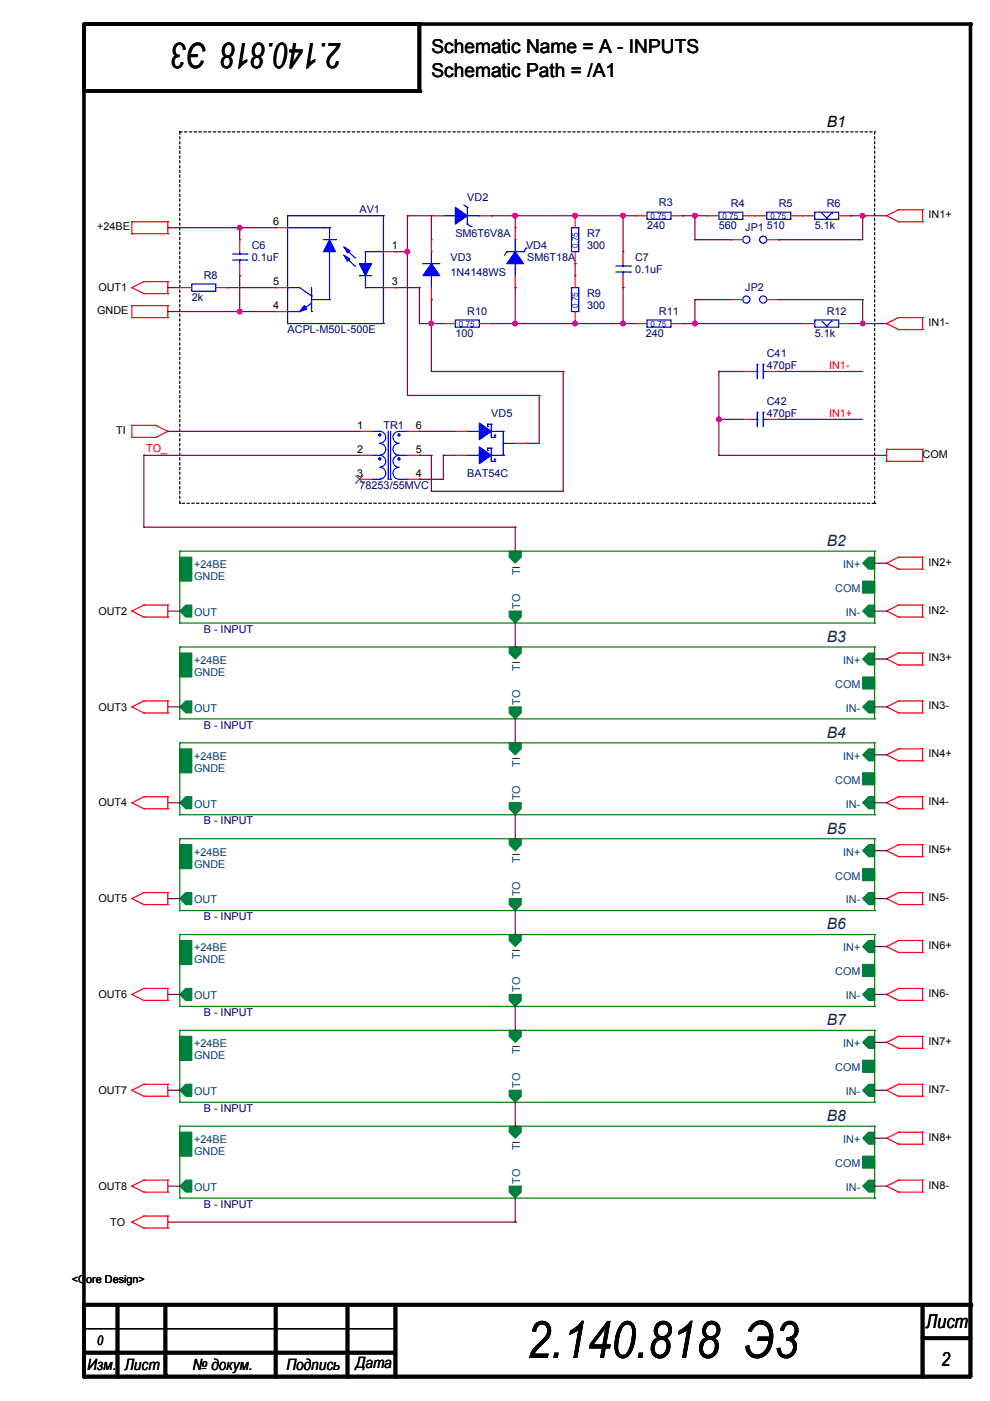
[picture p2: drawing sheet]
<svg xmlns="http://www.w3.org/2000/svg" width="210mm" height="297mm" viewBox="0 0 210 297" stroke-linecap="round" stroke-linejoin="round" font-family="sans-serif">
<path d="M17.8 5.1h188v286.8h-188v-286.5M88.9 5.1v14.2h-71.1M18.1 276.6h187.7M24.9 276.6v15.3M35.1 276.6v15M58.4 276.6v15.3M73.7 276.6v15.3M83.8 276.6v15.3M195.6 276.6v15.3M17.8 286.8h66M195.6 283.7h10.2" fill="none" stroke="#000" stroke-width=".76"/>
<g fill="#000">
<circle cx="17.8" cy="19.3" r=".38"/>
<circle cx="88.9" cy="5.1" r=".38"/>
<circle cx="88.9" cy="19.3" r=".38"/>
<circle cx="205.8" cy="5.1" r=".38"/>
<circle cx="17.8" cy="276.9" r=".38"/>
<circle cx="17.8" cy="276.6" r=".38"/>
<circle cx="18.1" cy="276.6" r=".38"/>
<circle cx="205.8" cy="276.9" r=".38"/>
<circle cx="205.8" cy="276.6" r=".38"/>
<circle cx="17.8" cy="291.9" r=".38"/>
<circle cx="17.8" cy="286.8" r=".38"/>
<circle cx="24.9" cy="291.9" r=".38"/>
<circle cx="35.1" cy="291.6" r=".38"/>
<circle cx="58.4" cy="291.9" r=".38"/>
<circle cx="73.7" cy="291.9" r=".38"/>
<circle cx="83.8" cy="291.9" r=".38"/>
<circle cx="195.6" cy="283.7" r=".38"/>
<circle cx="195.6" cy="291.9" r=".38"/>
</g>
<path d="M38.1 28h147.3M38.1 28h.1M185.4 28h.1M185.4 28v78.7M38.1 106.7h.1M38.1 106.7v-78.7M185.4 106.7h.1M185.4 106.7h-147.3" fill="none" stroke="#000" stroke-width=".25" stroke-dasharray=".5 .5"/>
<g fill="none" stroke="#f00" stroke-width=".25">
<path d="M28 49.6h.1M28 47h.1M28 47v2.6M28 47h7.6M28 49.6h7.6M30.5 59.7h.1M30.5 59.7l-2.5 1.3M30.5 59.7h5.1M35.6 47h.1M35.6 49.6h.1M35.6 59.7h.1M35.6 47v2.6"/>
<path d="M35.6 59.7v2.6M188 45.7h.1M188 45.7l2.5 1.3M190.5 44.5h.1M190.5 47h.1M190.5 47h5.1M190.5 44.5l-2.5 1.2M190.5 44.5h5.1M195.6 44.5h.1M195.6 47h.1M195.6 44.5v2.5M28 67.3h.1"/>
<path d="M28 64.8h.1M28 61h.1M28 64.8h7.6M28 67.3h7.6M28 64.8v2.5M28 61l2.5 1.3M30.5 62.3h.1M30.5 62.3h5.1M35.6 64.8h.1M35.6 67.3h.1M35.6 62.3h.1M35.6 64.8v2.5"/>
<path d="M188 68.6h.1M188 68.6l2.5 1.3M190.5 67.3h.1M190.5 69.9h.1M190.5 67.3h5.1M190.5 67.3l-2.5 1.3M190.5 69.9h5.1M195.6 67.3h.1M195.6 69.9h.1M195.6 67.3v2.6M28 92.7h.1M28 90.2h.1"/>
<path d="M28 90.2v2.5M28 92.7h5M28 90.2h5M33 92.7h.1M33 90.2h.1M33 90.2l2.6 1.3M35.6 91.5h.1M35.6 91.5l-2.6 1.2M188 97.8h.1M188 95.3h.1M188 97.8h7.6M188 95.3v2.5"/>
<path d="M188 95.3h7.6M195.6 95.3h.1M195.6 97.8h.1M195.6 95.3v2.5M188 119.4h.1M188 119.4l2.5 1.3M190.5 118.1h.1M190.5 118.1l-2.5 1.3M190.5 118.1h5.1M195.6 118.1h.1M195.6 118.1v2.6M28 129.6h.1"/>
<path d="M28 129.6l2.5 1.2M30.5 128.3h.1M30.5 130.8h.1M30.5 128.3l-2.5 1.3M30.5 128.3h5.1M30.5 130.8h5.1M35.6 128.3h.1M35.6 130.8h.1M35.6 128.3v2.5M188 129.6h.1M188 139.7h.1M188 129.6l2.5 1.2"/>
<path d="M188 139.7l2.5 1.3M190.5 120.7h.1M190.5 128.3h.1M190.5 130.8h.1M190.5 138.5h.1M190.5 128.3h5.1M190.5 130.8h5.1M190.5 120.7h5.1M190.5 128.3l-2.5 1.3M190.5 138.5l-2.5 1.2M190.5 138.5h5.1M195.6 120.7h.1"/>
<path d="M195.6 128.3h.1M195.6 130.8h.1M195.6 138.5h.1M195.6 128.3v2.5M195.6 138.5v2.5M28 149.9h.1M28 149.9l2.5 1.3M30.5 148.6h.1M30.5 151.2h.1M30.5 148.6l-2.5 1.3M30.5 148.6h5.1M30.5 151.2h5.1"/>
<path d="M35.6 148.6h.1M35.6 151.2h.1M35.6 148.6v2.6M188 149.9h.1M188 149.9l2.5 1.3M190.5 141h.1M190.5 148.6h.1M190.5 151.2h.1M190.5 158.8h.1M190.5 148.6h5.1M190.5 151.2h5.1M190.5 141h5.1"/>
<path d="M190.5 148.6l-2.5 1.3M190.5 158.8l-2.5 1.2M190.5 158.8h5.1M195.6 141h.1M195.6 148.6h.1M195.6 151.2h.1M195.6 158.8h.1M195.6 148.6v2.6M195.6 158.8v2.5M28 170.2h.1M28 170.2l2.5 1.3M30.5 168.9h.1"/>
<path d="M30.5 171.5h.1M30.5 168.9l-2.5 1.3M30.5 168.9h5.1M30.5 171.5h5.1M35.6 168.9h.1M35.6 171.5h.1M35.6 168.9v2.6M188 160h.1M188 170.2h.1M188 160l2.5 1.3M188 170.2l2.5 1.3M190.5 161.3h.1"/>
<path d="M190.5 168.9h.1M190.5 171.5h.1M190.5 179.1h.1M190.5 168.9h5.1M190.5 171.5h5.1M190.5 161.3h5.1M190.5 168.9l-2.5 1.3M190.5 179.1l-2.5 1.3M190.5 179.1h5.1M195.6 161.3h.1M195.6 168.9h.1M195.6 171.5h.1"/>
<path d="M195.6 179.1h.1M195.6 168.9v2.6M195.6 179.1v2.5M28 190.5h.1M28 190.5l2.5 1.3M30.5 189.3h.1M30.5 191.8h.1M30.5 189.3l-2.5 1.2M30.5 189.3h5.1M30.5 191.8h5.1M35.6 189.3h.1M35.6 191.8h.1"/>
<path d="M35.6 189.3v2.5M188 180.4h.1M188 190.5h.1M188 180.4l2.5 1.2M188 190.5l2.5 1.3M190.5 181.6h.1M190.5 189.3h.1M190.5 191.8h.1M190.5 199.4h.1M190.5 189.3h5.1M190.5 191.8h5.1M190.5 181.6h5.1"/>
<path d="M190.5 189.3l-2.5 1.2M190.5 199.4l-2.5 1.3M190.5 199.4h5.1M195.6 181.6h.1M195.6 189.3h.1M195.6 191.8h.1M195.6 199.4h.1M195.6 189.3v2.5M195.6 199.4v2.6M28 210.8h.1M28 210.8l2.5 1.3M30.5 209.6h.1"/>
<path d="M30.5 212.1h.1M30.5 209.6l-2.5 1.2M30.5 209.6h5.1M30.5 212.1h5.1M35.6 209.6h.1M35.6 212.1h.1M35.6 209.6v2.5M188 200.7h.1M188 210.8h.1M188 200.7l2.5 1.3M188 210.8l2.5 1.3M190.5 202h.1"/>
<path d="M190.5 209.6h.1M190.5 212.1h.1M190.5 219.7h.1M190.5 209.6h5.1M190.5 212.1h5.1M190.5 202h5.1M190.5 209.6l-2.5 1.2M190.5 219.7l-2.5 1.3M190.5 219.7h5.1M195.6 202h.1M195.6 209.6h.1M195.6 212.1h.1"/>
<path d="M195.6 219.7h.1M195.6 209.6v2.5M195.6 219.7v2.6M28 231.2h.1M28 231.2l2.5 1.2M30.5 229.9h.1M30.5 232.4h.1M30.5 229.9l-2.5 1.3M30.5 229.9h5.1M30.5 232.4h5.1M35.6 229.9h.1M35.6 232.4h.1"/>
<path d="M35.6 229.9v2.5M188 221h.1M188 231.2h.1M188 221l2.5 1.3M188 231.2l2.5 1.2M190.5 222.3h.1M190.5 229.9h.1M190.5 232.4h.1M190.5 229.9h5.1M190.5 232.4h5.1M190.5 222.3h5.1M190.5 229.9l-2.5 1.3"/>
<path d="M195.6 222.3h.1M195.6 229.9h.1M195.6 232.4h.1M195.6 229.9v2.5M28 259.1h.1M28 251.5h.1M28 259.1l2.5 1.3M28 251.5l2.5 1.3M30.5 257.8h.1M30.5 250.2h.1M30.5 252.8h.1M30.5 257.8l-2.5 1.3"/>
<path d="M30.5 257.8h5.1M30.5 250.2l-2.5 1.3M30.5 250.2h5.1M30.5 252.8h5.1M35.6 257.8h.1M35.6 250.2h.1M35.6 252.8h.1M35.6 250.2v2.6M35.6 257.8v2.6M188 241.3h.1M188 251.5h.1M188 241.3l2.5 1.3"/>
<path d="M188 251.5l2.5 1.3M190.5 240.1h.1M190.5 242.6h.1M190.5 250.2h.1M190.5 252.8h.1M190.5 250.2h5.1M190.5 252.8h5.1M190.5 240.1l-2.5 1.2M190.5 240.1h5.1M190.5 242.6h5.1M190.5 250.2l-2.5 1.3M195.6 240.1h.1"/>
<path d="M195.6 242.6h.1M195.6 250.2h.1M195.6 252.8h.1M195.6 240.1v2.5M195.6 250.2v2.6M30.5 260.4h.1M30.5 260.4h5.1M35.6 260.4h.1"/>
</g>
<path d="M17.8 277.4h.1M17.8 276.9v.5M17.8 281.7h.1M17.8 281.7h66" fill="none" stroke="#000" stroke-width=".25"/>
<path d="M182.9 119.4l1.3-1.3h1.2v2.6h-1.2z" fill-rule="evenodd" fill="#008040"/>
<path d="M182.9 119.4l1.3-1.3h1.2v2.6h-1.2z" fill="none" stroke="#008040" stroke-width=".25"/>
<path d="M182.9 129.6l1.3-1.3h1.2v2.5h-1.2z" fill-rule="evenodd" fill="#008040"/>
<path d="M182.9 129.6l1.3-1.3h1.2v2.5h-1.2z" fill="none" stroke="#008040" stroke-width=".25"/>
<path d="M38.1 129.6l1.3-1.3h1.3v2.5h-1.3z" fill-rule="evenodd" fill="#008040"/>
<path d="M38.1 129.6l1.3-1.3h1.3v2.5h-1.3z" fill="none" stroke="#008040" stroke-width=".25"/>
<path d="M38.1 118.1h2.6v2.6h-2.6z" fill-rule="evenodd" fill="#008040"/>
<path d="M38.1 118.1h2.6v2.6h-2.6z" fill="none" stroke="#008040" stroke-width=".25"/>
<path d="M38.1 120.7h2.6v2.5h-2.6z" fill-rule="evenodd" fill="#008040"/>
<path d="M38.1 120.7h2.6v2.5h-2.6z" fill="none" stroke="#008040" stroke-width=".25"/>
<path d="M108 116.9h2.5v1.2l-1.3 1.3-1.2-1.3z" fill-rule="evenodd" fill="#008040"/>
<path d="M108 116.9h2.5v1.2l-1.3 1.3-1.2-1.3z" fill="none" stroke="#008040" stroke-width=".25"/>
<path d="M108 129.6h2.5v1.2l-1.3 1.3-1.2-1.3z" fill-rule="evenodd" fill="#008040"/>
<path d="M108 129.6h2.5v1.2l-1.3 1.3-1.2-1.3z" fill="none" stroke="#008040" stroke-width=".25"/>
<path d="M182.9 123.2h2.5v2.6h-2.5z" fill-rule="evenodd" fill="#008040"/>
<path d="M182.9 123.2h2.5v2.6h-2.5z" fill="none" stroke="#008040" stroke-width=".25"/>
<path d="M38.1 116.9h.1M38.1 116.9h147.3M38.1 116.9v15.2M185.4 116.9h.1M185.4 116.9v15.2M38.1 132.1h.1M38.1 132.1h147.3M185.4 132.1h.1" fill="none" stroke="#008000" stroke-width=".25"/>
<g fill="none" stroke="#00f" stroke-width=".25">
<path d="M107.5 53.4h3.5M109.2 55.9h.1M109.2 50.8h.1M109.2 50.8v2.6M109.2 55.9v2.5M111 53.4h.1M160 78.8h.5M160.5 78.8h.1M160.5 77.2h.1M160.5 77.2v3.1M161.8 77.2h.1M161.8 78.8h.1"/>
<path d="M161.8 78.8h.8M161.8 77.2v3.1"/>
<circle cx="158.2" cy="63.5" r=".76"/>
<circle cx="161.8" cy="63.5" r=".76"/>
</g>
<path d="M155 63.5h.1M155 63.5h2.5M157.5 78.8h.1M157.5 78.8h2.5M162.6 78.8h2.5M162.6 63.5h2.5M165.1 78.8h.1M165.1 63.5h.1" fill="none" stroke="#f00" stroke-width=".25"/>
<path d="M109.2 53.4l1.8 2.5h-3.5z" fill-rule="evenodd" fill="#00f"/>
<path d="M107.5 53.4h.1M107.5 53.4l-.5 .7M109.2 53.4l1.8 2.5h-3.5zM111.5 52.6h.1M111.5 52.6l-.5 .8" fill="none" stroke="#00f" stroke-width=".25"/>
<path d="M109.2 48.3h.1M109.2 48.3v2.5M109.2 58.4v2.6M109.2 61h.1" fill="none" stroke="#f00" stroke-width=".25"/>
<path d="M76.2 55.9h2.6l-1.3 2.5z" fill="#00f"/>
<g fill="none" stroke="#00f" stroke-width=".25">
<path d="M76.2 55.9h2.6l-1.3 2.5zM76.2 58.4h.1M76.2 58.4h2.6M77.5 53.4h.1M77.5 55.9h.1M77.5 53.4h3.8M77.5 53.4v2.5M77.5 58.4v2.6M61 66.1h.1M61 66.1h2.5M63.5 66.1h.1M63.5 61l2.6 1.8"/>
<path d="M66.1 66.1h.1M66.1 62.8h.1M66.1 61v5.1M66.1 64.3l-2.6 1.8M77.5 61h.1M77.5 61h3.8M81.3 61h.1"/>
</g>
<path d="M72.9 54.1l1.3 .8-.5 .5z" fill="#00f"/>
<path d="M72.9 54.1l1.3 .8-.5 .5z" fill="none" stroke="#00f" stroke-width=".25"/>
<path d="M72.9 52.3l1.3 .8-.5 .5z" fill="#00f"/>
<path d="M61 45.7h.1M61 45.7v22.9M61 45.7h20.3M72.9 52.3l1.3 .8-.5 .5zM81.3 45.7h.1M81.3 45.7v22.9M61 68.6h.1M61 68.6h20.3M81.3 68.6h.1" fill="none" stroke="#00f" stroke-width=".25"/>
<path d="M69.9 50.8l1.2 2.6h-2.5z" fill="#00f"/>
<path d="M61 48.3h8.9M68.6 48.3h.1M68.6 50.8h2.5M69.9 50.8l1.2 2.6h-2.5zM69.9 48.3h.1M69.9 48.3v2.5M71.1 50.8h.1M72.9 52.3l2.3 2.3M75.2 54.6h.1M61 61h.1M61 61h2.5" fill="none" stroke="#00f" stroke-width=".25"/>
<path d="M64.5 64.8l.5 .8-1.5 .5z" fill="#00f"/>
<g fill="none" stroke="#00f" stroke-width=".25">
<path d="M49.3 55.1h3M49.3 53.9h3M50.8 53.9h.1M50.8 55.1h.1M50.8 53.4v.5M50.8 55.1v.8M52.3 55.1h.1M52.3 53.9h.1M69.9 53.4v10.1M72.9 54.1l2.3 2.3M75.2 56.4h.1M94 45.7h2.5"/>
<path d="M96.5 45.7h.1M99.1 47.5h.1M99.1 44v3.5M99.1 45.7h2.5M101.6 45.7h.1M121.2 48.3h1.5v5.1h-1.5zM64.5 64.8l.5 .8-1.5 .5zM66.1 63.5h.1M66.1 63.5h3.8M69.9 63.5h.1"/>
</g>
<g fill="none" stroke="#f00" stroke-width=".25">
<path d="M50.8 50.8h.1M50.8 58.4h.1M50.8 50.8v2.6M50.8 55.9v2.5M58.4 48.3h.1M58.4 48.3h2.6M81.3 53.4h2.5M83.8 53.4h.1M121.9 55.9h.1M121.9 45.7h.1M121.9 45.7v2.6M121.9 53.4v2.5"/>
<path d="M58.4 61h.1M58.4 66.1h.1M58.4 61h2.6M58.4 66.1h2.6M81.3 61h2.5M83.8 61h.1"/>
</g>
<path d="M96.5 44l2.6 1.7-2.6 1.8z" fill-rule="evenodd" fill="#00f"/>
<g fill="none" stroke="#00f" stroke-width=".25">
<path d="M96.5 44l2.6 1.7-2.6 1.8zM98.3 43.5l.8 .5M99.1 44h.1M99.1 47.5l.7 .5M99.8 48h.1M130.6 57.7h3M130.6 56.4h3M132.1 56.4h.1M132.1 57.7h.1M132.1 55.9v.5M132.1 57.7v.7M133.6 57.7h.1"/>
<path d="M133.6 56.4h.1M137.2 45h5.1v1.5h-5.1zM96.5 67.8h5.1v1.6h-5.1zM121.2 61h1.5v5.1h-1.5z"/>
</g>
<g fill="none" stroke="#f00" stroke-width=".25">
<path d="M91.5 45.7h.1M91.5 45.7h2.5M101.6 45.7h2.6M104.2 45.7h.1M121.9 58.4h.1M121.9 58.4v2.6M132.1 53.4h.1M132.1 53.4v2.5M132.1 58.4v2.6M134.6 45.7h.1M134.6 45.7h2.6M142.3 45.7h2.5"/>
<path d="M144.8 45.7h.1M94 68.6h.1M94 68.6h2.5M101.6 68.6h2.6M104.2 68.6h.1M121.9 68.6h.1M121.9 66.1v2.5M132.1 61h.1"/>
</g>
<path d="M182.9 241.3l1.3-1.2h1.2v2.5h-1.2z" fill-rule="evenodd" fill="#008040"/>
<path d="M182.9 241.3l1.3-1.2h1.2v2.5h-1.2z" fill="none" stroke="#008040" stroke-width=".25"/>
<path d="M182.9 251.5l1.3-1.3h1.2v2.6h-1.2z" fill-rule="evenodd" fill="#008040"/>
<path d="M182.9 251.5l1.3-1.3h1.2v2.6h-1.2z" fill="none" stroke="#008040" stroke-width=".25"/>
<path d="M38.1 251.5l1.3-1.3h1.3v2.6h-1.3z" fill-rule="evenodd" fill="#008040"/>
<path d="M38.1 251.5l1.3-1.3h1.3v2.6h-1.3z" fill="none" stroke="#008040" stroke-width=".25"/>
<path d="M38.1 240.1h2.6v2.5h-2.6z" fill-rule="evenodd" fill="#008040"/>
<path d="M38.1 240.1h2.6v2.5h-2.6z" fill="none" stroke="#008040" stroke-width=".25"/>
<path d="M38.1 242.6h2.6v2.5h-2.6z" fill-rule="evenodd" fill="#008040"/>
<path d="M38.1 242.6h2.6v2.5h-2.6z" fill="none" stroke="#008040" stroke-width=".25"/>
<path d="M108 238.8h2.5v1.3l-1.3 1.2-1.2-1.2z" fill-rule="evenodd" fill="#008040"/>
<path d="M108 238.8h2.5v1.3l-1.3 1.2-1.2-1.2z" fill="none" stroke="#008040" stroke-width=".25"/>
<path d="M108 251.5h2.5v1.3l-1.3 1.2-1.2-1.2z" fill-rule="evenodd" fill="#008040"/>
<path d="M108 251.5h2.5v1.3l-1.3 1.2-1.2-1.2z" fill="none" stroke="#008040" stroke-width=".25"/>
<path d="M182.9 245.1h2.5v2.6h-2.5z" fill-rule="evenodd" fill="#008040"/>
<path d="M182.9 245.1h2.5v2.6h-2.5z" fill="none" stroke="#008040" stroke-width=".25"/>
<path d="M38.1 238.8h.1M38.1 238.8h147.3M38.1 238.8v15.2M185.4 238.8h.1M185.4 238.8v15.2M38.1 254h.1M38.1 254h147.3M185.4 254h.1" fill="none" stroke="#008000" stroke-width=".25"/>
<path d="M182.9 221l1.3-1.3h1.2v2.6h-1.2z" fill-rule="evenodd" fill="#008040"/>
<path d="M182.9 221l1.3-1.3h1.2v2.6h-1.2z" fill="none" stroke="#008040" stroke-width=".25"/>
<path d="M182.9 231.2l1.3-1.3h1.2v2.5h-1.2z" fill-rule="evenodd" fill="#008040"/>
<path d="M182.9 231.2l1.3-1.3h1.2v2.5h-1.2z" fill="none" stroke="#008040" stroke-width=".25"/>
<path d="M38.1 231.2l1.3-1.3h1.3v2.5h-1.3z" fill-rule="evenodd" fill="#008040"/>
<path d="M38.1 231.2l1.3-1.3h1.3v2.5h-1.3z" fill="none" stroke="#008040" stroke-width=".25"/>
<path d="M38.1 219.7h2.6v2.6h-2.6z" fill-rule="evenodd" fill="#008040"/>
<path d="M38.1 219.7h2.6v2.6h-2.6z" fill="none" stroke="#008040" stroke-width=".25"/>
<path d="M38.1 222.3h2.6v2.5h-2.6z" fill-rule="evenodd" fill="#008040"/>
<path d="M38.1 222.3h2.6v2.5h-2.6z" fill="none" stroke="#008040" stroke-width=".25"/>
<path d="M108 218.5h2.5v1.2l-1.3 1.3-1.2-1.3z" fill-rule="evenodd" fill="#008040"/>
<path d="M108 218.5h2.5v1.2l-1.3 1.3-1.2-1.3z" fill="none" stroke="#008040" stroke-width=".25"/>
<path d="M108 231.2h2.5v1.2l-1.3 1.3-1.2-1.3z" fill-rule="evenodd" fill="#008040"/>
<path d="M108 231.2h2.5v1.2l-1.3 1.3-1.2-1.3z" fill="none" stroke="#008040" stroke-width=".25"/>
<path d="M182.9 224.8h2.5v2.6h-2.5z" fill-rule="evenodd" fill="#008040"/>
<path d="M182.9 224.8h2.5v2.6h-2.5z" fill="none" stroke="#008040" stroke-width=".25"/>
<path d="M38.1 218.5h.1M38.1 218.5h147.3M38.1 218.5v15.2M185.4 218.5h.1M185.4 218.5v15.2M38.1 233.7h.1M38.1 233.7h147.3M185.4 233.7h.1" fill="none" stroke="#008000" stroke-width=".25"/>
<path d="M137.2 67.8h5.1v1.6h-5.1z" fill="none" stroke="#00f" stroke-width=".25"/>
<path d="M134.6 68.6h.1M134.6 68.6h2.6M142.3 68.6h2.5M144.8 68.6h.1" fill="none" stroke="#f00" stroke-width=".25"/>
<path d="M182.9 180.4l1.3-1.3h1.2v2.5h-1.2z" fill-rule="evenodd" fill="#008040"/>
<path d="M182.9 180.4l1.3-1.3h1.2v2.5h-1.2z" fill="none" stroke="#008040" stroke-width=".25"/>
<path d="M182.9 190.5l1.3-1.2h1.2v2.5h-1.2z" fill-rule="evenodd" fill="#008040"/>
<path d="M182.9 190.5l1.3-1.2h1.2v2.5h-1.2z" fill="none" stroke="#008040" stroke-width=".25"/>
<path d="M38.1 190.5l1.3-1.2h1.3v2.5h-1.3z" fill-rule="evenodd" fill="#008040"/>
<path d="M38.1 190.5l1.3-1.2h1.3v2.5h-1.3z" fill="none" stroke="#008040" stroke-width=".25"/>
<path d="M38.1 179.1h2.6v2.5h-2.6z" fill-rule="evenodd" fill="#008040"/>
<path d="M38.1 179.1h2.6v2.5h-2.6z" fill="none" stroke="#008040" stroke-width=".25"/>
<path d="M38.1 181.6h2.6v2.6h-2.6z" fill-rule="evenodd" fill="#008040"/>
<path d="M38.1 181.6h2.6v2.6h-2.6z" fill="none" stroke="#008040" stroke-width=".25"/>
<path d="M108 177.8h2.5v1.3l-1.3 1.3-1.2-1.3z" fill-rule="evenodd" fill="#008040"/>
<path d="M108 177.8h2.5v1.3l-1.3 1.3-1.2-1.3z" fill="none" stroke="#008040" stroke-width=".25"/>
<path d="M108 190.5h2.5v1.3l-1.3 1.3-1.2-1.3z" fill-rule="evenodd" fill="#008040"/>
<path d="M108 190.5h2.5v1.3l-1.3 1.3-1.2-1.3z" fill="none" stroke="#008040" stroke-width=".25"/>
<path d="M182.9 184.2h2.5v2.5h-2.5z" fill-rule="evenodd" fill="#008040"/>
<path d="M182.9 184.2h2.5v2.5h-2.5z" fill="none" stroke="#008040" stroke-width=".25"/>
<path d="M38.1 177.8h.1M38.1 177.8h147.3M38.1 177.8v15.3M185.4 177.8h.1M185.4 177.8v15.3M38.1 193.1h.1M38.1 193.1h147.3M185.4 193.1h.1" fill="none" stroke="#008000" stroke-width=".25"/>
<path d="M99.1 96.5h7.6M99.1 91.5h7.6M104.2 95h.1M104.2 89.9h.1M104.2 89.9v2.8M104.2 95v2.8M106.7 96.5h.1M106.7 91.5h.1M106.7 94h.1M106.7 94h2.5M106.7 91.5v5" fill="none" stroke="#00f" stroke-width=".25"/>
<path d="M101.6 94.8l2.6 1.7-2.6 1.8z" fill-rule="evenodd" fill="#00f"/>
<path d="M101.6 94.8l2.6 1.7-2.6 1.8z" fill="none" stroke="#00f" stroke-width=".25"/>
<path d="M101.6 89.7l2.6 1.8-2.6 1.7z" fill-rule="evenodd" fill="#00f"/>
<g fill="none" stroke="#00f" stroke-width=".25">
<path d="M101.6 89.7l2.6 1.8-2.6 1.7zM103.4 89.9h.1M103.4 90.4h.1M103.4 95h.1M103.4 95.5h.1M103.4 89.9h.8M103.4 89.9v.5M103.4 95v.5M103.4 95h.8M104.2 97.8h.7M104.2 92.7h.7M104.9 97.8h.1"/>
<path d="M104.9 97.3h.1M104.9 92.7h.1M104.9 92.2h.1M104.9 92.2v.5M104.9 97.3v.5"/>
</g>
<path d="M96.5 96.5h.1M96.5 91.5h.1M96.5 96.5h2.6M96.5 91.5h2.6M109.2 94h2.6M111.8 94h.1" fill="none" stroke="#f00" stroke-width=".25"/>
<path d="M182.9 139.7l1.3-1.2h1.2v2.5h-1.2z" fill-rule="evenodd" fill="#008040"/>
<path d="M182.9 139.7l1.3-1.2h1.2v2.5h-1.2z" fill="none" stroke="#008040" stroke-width=".25"/>
<path d="M182.9 149.9l1.3-1.3h1.2v2.6h-1.2z" fill-rule="evenodd" fill="#008040"/>
<path d="M182.9 149.9l1.3-1.3h1.2v2.6h-1.2z" fill="none" stroke="#008040" stroke-width=".25"/>
<path d="M38.1 149.9l1.3-1.3h1.3v2.6h-1.3z" fill-rule="evenodd" fill="#008040"/>
<path d="M38.1 149.9l1.3-1.3h1.3v2.6h-1.3z" fill="none" stroke="#008040" stroke-width=".25"/>
<path d="M38.1 138.5h2.6v2.5h-2.6z" fill-rule="evenodd" fill="#008040"/>
<path d="M38.1 138.5h2.6v2.5h-2.6z" fill="none" stroke="#008040" stroke-width=".25"/>
<path d="M38.1 141h2.6v2.5h-2.6z" fill-rule="evenodd" fill="#008040"/>
<path d="M38.1 141h2.6v2.5h-2.6z" fill="none" stroke="#008040" stroke-width=".25"/>
<path d="M108 137.2h2.5v1.3l-1.3 1.2-1.2-1.2z" fill-rule="evenodd" fill="#008040"/>
<path d="M108 137.2h2.5v1.3l-1.3 1.2-1.2-1.2z" fill="none" stroke="#008040" stroke-width=".25"/>
<path d="M108 149.9h2.5v1.3l-1.3 1.2-1.2-1.2z" fill-rule="evenodd" fill="#008040"/>
<path d="M108 149.9h2.5v1.3l-1.3 1.2-1.2-1.2z" fill="none" stroke="#008040" stroke-width=".25"/>
<path d="M182.9 143.5h2.5v2.6h-2.5z" fill-rule="evenodd" fill="#008040"/>
<path d="M182.9 143.5h2.5v2.6h-2.5z" fill="none" stroke="#008040" stroke-width=".25"/>
<path d="M38.1 137.2h.1M38.1 137.2h147.3M38.1 137.2v15.2M185.4 137.2h.1M185.4 137.2v15.2M38.1 152.4h.1M38.1 152.4h147.3M185.4 152.4h.1" fill="none" stroke="#008000" stroke-width=".25"/>
<g fill="none" stroke="#00f" stroke-width=".25">
<path d="M152.4 45h5.1v1.5h-5.1zM162.6 45h5.1v1.5h-5.1zM172.7 45h5.1v1.5h-5.1zM174.3 45.2l1 1M175.3 46.2h.1M176.3 45.2h.1M176.3 45.2l-1 1M40.7 60.2h5v1.5h-5zM172.7 67.8h5.1v1.6h-5.1zM174.3 68.1l1 1M175.3 69.1h.1M176.3 68.1h.1"/>
<path d="M176.3 68.1l-1 1M78.8 91.5h1.7M78.8 96.5h1.7M80.5 91.5a1.27 1.27 0 0 1 1.3 1.2 1.27 1.27 0 0 1-1.3 1.3 1.26 1.26 0 0 1 1.3 1.3 1.26 1.26 0 0 1-1.3 1.2M80.5 91.5h.1M80.5 96.5a1.26 1.26 0 0 1 1.3 1.3 1.26 1.26 0 0 1-1.3 1.3 1.27 1.27 0 0 1 1.3 1.2 1.27 1.27 0 0 1-1.3 1.3M80.5 96.5h.1M82.3 91.5v10.1M82.8 91.5v10.1M84.6 96.5a1.26 1.26 0 0 0-1.3 1.3 1.26 1.26 0 0 0 1.3 1.3 1.27 1.27 0 0 0-1.3 1.2 1.27 1.27 0 0 0 1.3 1.3h1.8M84.6 96.5h1.8M86.4 91.5h-1.8a1.27 1.27 0 0 0-1.3 1.2 1.27 1.27 0 0 0 1.3 1.3 1.26 1.26 0 0 0-1.3 1.3 1.26 1.26 0 0 0 1.3 1.2"/>
<path d="M86.4 91.5h.1M86.4 96.5h.1M78.8 101.6h1.7M80.5 101.6h.1M82.3 101.6h.1M82.8 101.6h.1M86.4 101.6h.1"/>
<circle cx="158.2" cy="50.8" r=".76"/>
<circle cx="161.8" cy="50.8" r=".76"/>
</g>
<g fill="none" stroke="#f00" stroke-width=".25">
<path d="M149.9 45.7h.1M149.9 45.7h2.5M155 50.8h.1M155 50.8h2.5M157.5 45.7h5.1M160 45.7h.1M162.6 50.8h2.5M165.1 50.8h.1M167.7 45.7h5M170.2 45.7h.1M177.8 45.7h2.6M180.4 45.7h.1"/>
<path d="M38.1 61h.1M38.1 61h2.6M45.7 61h2.6M48.3 61h.1M170.2 68.6h.1M170.2 68.6h2.5M177.8 68.6h2.6M180.4 68.6h.1"/>
</g>
<circle cx="80.5" cy="92.2" r=".24" fill="#00f"/>
<circle cx="80.5" cy="92.2" r=".24" fill="none" stroke="#00f" stroke-width=".25"/>
<circle cx="84.6" cy="92.2" r=".24" fill="#00f"/>
<circle cx="84.6" cy="92.2" r=".24" fill="none" stroke="#00f" stroke-width=".25"/>
<circle cx="84.6" cy="97.3" r=".24" fill="#00f"/>
<circle cx="84.6" cy="97.3" r=".24" fill="none" stroke="#00f" stroke-width=".25"/>
<circle cx="80.5" cy="97.3" r=".24" fill="#00f"/>
<g fill="none" stroke="#00f" stroke-width=".25">
<path d="M89.7 55.9h.1M89.7 55.9h3.5M91.5 58.4h.1M91.5 53.4h.1M91.5 53.4v2.5M91.5 58.4v2.6"/>
<circle cx="80.5" cy="97.3" r=".24"/>
</g>
<path d="M76.2 91.5h.1M76.2 96.5h.1M76.2 91.5h2.6M76.2 96.5h2.6M86.4 91.5h2.5M86.4 96.5h2.5M88.9 91.5h.1M88.9 96.5h.1M76.2 101.6h.1M76.2 101.6h2.6M86.4 101.6h2.5M88.9 101.6h.1" fill="none" stroke="#f00" stroke-width=".25"/>
<path d="M75.4 102.4h.1M75.5 100.9l1.5 1.5M77 100.9l-1.6 1.5M77 102.4h.1" fill="none" stroke="#804000" stroke-width=".21"/>
<path d="M91.5 55.9l1.7 2.5h-3.5z" fill-rule="evenodd" fill="#00f"/>
<path d="M91.5 55.9l1.7 2.5h-3.5z" fill="none" stroke="#00f" stroke-width=".25"/>
<path d="M91.5 50.8h.1M91.5 50.8v2.6M91.5 63.5h.1M91.5 61v2.5" fill="none" stroke="#f00" stroke-width=".25"/>
<path d="M182.9 200.7l1.3-1.3h1.2v2.6h-1.2z" fill-rule="evenodd" fill="#008040"/>
<path d="M182.9 200.7l1.3-1.3h1.2v2.6h-1.2z" fill="none" stroke="#008040" stroke-width=".25"/>
<path d="M182.9 210.8l1.3-1.2h1.2v2.5h-1.2z" fill-rule="evenodd" fill="#008040"/>
<path d="M182.9 210.8l1.3-1.2h1.2v2.5h-1.2z" fill="none" stroke="#008040" stroke-width=".25"/>
<path d="M38.1 210.8l1.3-1.2h1.3v2.5h-1.3z" fill-rule="evenodd" fill="#008040"/>
<path d="M38.1 210.8l1.3-1.2h1.3v2.5h-1.3z" fill="none" stroke="#008040" stroke-width=".25"/>
<path d="M38.1 199.4h2.6v2.6h-2.6z" fill-rule="evenodd" fill="#008040"/>
<path d="M38.1 199.4h2.6v2.6h-2.6z" fill="none" stroke="#008040" stroke-width=".25"/>
<path d="M38.1 202h2.6v2.5h-2.6z" fill-rule="evenodd" fill="#008040"/>
<path d="M38.1 202h2.6v2.5h-2.6z" fill="none" stroke="#008040" stroke-width=".25"/>
<path d="M108 198.1h2.5v1.3l-1.3 1.3-1.2-1.3z" fill-rule="evenodd" fill="#008040"/>
<path d="M108 198.1h2.5v1.3l-1.3 1.3-1.2-1.3z" fill="none" stroke="#008040" stroke-width=".25"/>
<path d="M108 210.8h2.5v1.3l-1.3 1.3-1.2-1.3z" fill-rule="evenodd" fill="#008040"/>
<path d="M108 210.8h2.5v1.3l-1.3 1.3-1.2-1.3z" fill="none" stroke="#008040" stroke-width=".25"/>
<path d="M182.9 204.5h2.5v2.5h-2.5z" fill-rule="evenodd" fill="#008040"/>
<path d="M182.9 204.5h2.5v2.5h-2.5z" fill="none" stroke="#008040" stroke-width=".25"/>
<path d="M38.1 198.1h.1M38.1 198.1h147.3M38.1 198.1v15.3M185.4 198.1h.1M185.4 198.1v15.3M38.1 213.4h.1M38.1 213.4h147.3M185.4 213.4h.1" fill="none" stroke="#008000" stroke-width=".25"/>
<path d="M182.9 160l1.3-1.2h1.2v2.5h-1.2z" fill-rule="evenodd" fill="#008040"/>
<path d="M182.9 160l1.3-1.2h1.2v2.5h-1.2z" fill="none" stroke="#008040" stroke-width=".25"/>
<path d="M182.9 170.2l1.3-1.3h1.2v2.6h-1.2z" fill-rule="evenodd" fill="#008040"/>
<path d="M182.9 170.2l1.3-1.3h1.2v2.6h-1.2z" fill="none" stroke="#008040" stroke-width=".25"/>
<path d="M38.1 170.2l1.3-1.3h1.3v2.6h-1.3z" fill-rule="evenodd" fill="#008040"/>
<path d="M38.1 170.2l1.3-1.3h1.3v2.6h-1.3z" fill="none" stroke="#008040" stroke-width=".25"/>
<path d="M38.1 158.8h2.6v2.5h-2.6z" fill-rule="evenodd" fill="#008040"/>
<path d="M38.1 158.8h2.6v2.5h-2.6z" fill="none" stroke="#008040" stroke-width=".25"/>
<path d="M38.1 161.3h2.6v2.6h-2.6z" fill-rule="evenodd" fill="#008040"/>
<path d="M38.1 161.3h2.6v2.6h-2.6z" fill="none" stroke="#008040" stroke-width=".25"/>
<path d="M108 157.5h2.5v1.3l-1.3 1.2-1.2-1.2z" fill-rule="evenodd" fill="#008040"/>
<path d="M108 157.5h2.5v1.3l-1.3 1.2-1.2-1.2z" fill="none" stroke="#008040" stroke-width=".25"/>
<path d="M108 170.2h2.5v1.3l-1.3 1.2-1.2-1.2z" fill-rule="evenodd" fill="#008040"/>
<path d="M108 170.2h2.5v1.3l-1.3 1.2-1.2-1.2z" fill="none" stroke="#008040" stroke-width=".25"/>
<path d="M182.9 163.9h2.5v2.5h-2.5z" fill-rule="evenodd" fill="#008040"/>
<path d="M182.9 163.9h2.5v2.5h-2.5z" fill="none" stroke="#008040" stroke-width=".25"/>
<path d="M38.1 157.5h.1M38.1 157.5h147.3M38.1 157.5v15.2M185.4 157.5h.1M185.4 157.5v15.2M38.1 172.7h.1M38.1 172.7h147.3M185.4 172.7h.1" fill="none" stroke="#008000" stroke-width=".25"/>
<path d="M160 88.9h.5M160.5 88.9h.1M160.5 87.4h.1M160.5 87.4v3M161.8 87.4h.1M161.8 88.9h.1M161.8 88.9h.8M161.8 87.4v3" fill="none" stroke="#00f" stroke-width=".25"/>
<path d="M157.5 88.9h.1M157.5 88.9h2.5M162.6 88.9h2.5M165.1 88.9h.1" fill="none" stroke="#f00" stroke-width=".25"/>
<g fill="none" stroke="#800040" stroke-width=".25">
<path d="M35.6 48.3h.1M35.6 48.3h15.2M50.8 58.4h.1M50.8 58.4v7.7M35.6 66.1h.1M35.6 66.1h22.8M48.3 61h.1M48.3 61h10.1M50.8 66.1h.1M30.5 96.5h.1M30.5 96.5v15.3M30.5 96.5h45.7"/>
<path d="M30.5 111.8h.1M30.5 111.8h78.7"/>
</g>
<circle cx="50.8" cy="66" r=".5" fill="#f0f"/>
<circle cx="50.8" cy="66" r=".5" fill="none" stroke="#f0f" stroke-width=".25"/>
<path d="M50.8 48.3h.1M50.8 48.3v2.5M83.8 53.4h.1M83.8 53.4h2.6M147.3 45.7h.1M147.3 45.7v5.1M182.9 45.7h.1M182.9 45.7v5.1M35.6 61h.1M35.6 61h2.5" fill="none" stroke="#800040" stroke-width=".25"/>
<circle cx="147.3" cy="45.7" r=".5" fill="#f0f"/>
<circle cx="147.3" cy="45.7" r=".5" fill="none" stroke="#f0f" stroke-width=".25"/>
<path d="M50.8 48.3h.1M50.8 48.3h7.6" fill="none" stroke="#800040" stroke-width=".25"/>
<circle cx="50.8" cy="48.3" r=".5" fill="#f0f"/>
<circle cx="50.8" cy="48.3" r=".5" fill="none" stroke="#f0f" stroke-width=".25"/>
<path d="M104.2 45.7h.1M104.2 45.7h17.7M109.2 45.7h.1M109.2 45.7v2.6M165.1 50.8h.1M165.1 50.8h17.8" fill="none" stroke="#800040" stroke-width=".25"/>
<circle cx="109.2" cy="45.7" r=".5" fill="#f0f"/>
<circle cx="109.2" cy="45.7" r=".5" fill="none" stroke="#f0f" stroke-width=".25"/>
<path d="M86.4 45.7h.1M86.4 45.7h5.1M104.2 68.6h.1M104.2 68.6h17.7M109.2 68.6h.1" fill="none" stroke="#800040" stroke-width=".25"/>
<circle cx="109.2" cy="68.6" r=".5" fill="#f0f"/>
<circle cx="109.2" cy="68.6" r=".5" fill="none" stroke="#f0f" stroke-width=".25"/>
<path d="M147.3 63.5h.1M147.3 68.6h.1M147.3 63.5v5.1M147.3 68.6h22.9" fill="none" stroke="#800040" stroke-width=".25"/>
<circle cx="147.3" cy="68.6" r=".5" fill="#f0f"/>
<circle cx="147.3" cy="68.6" r=".5" fill="none" stroke="#f0f" stroke-width=".25"/>
<path d="M86.4 45.7h.1M86.4 45.7v7.7M180.4 68.6h.1M180.4 68.6h7.6M182.9 68.6h.1" fill="none" stroke="#800040" stroke-width=".25"/>
<circle cx="182.9" cy="68.6" r=".5" fill="#f0f"/>
<circle cx="182.9" cy="68.6" r=".5" fill="none" stroke="#f0f" stroke-width=".25"/>
<path d="M147.3 50.8h.1M147.3 45.7h.1M147.3 50.8h7.7M147.3 45.7h2.6M182.9 45.7h.1M182.9 45.7h5.1M165.1 63.5h.1M165.1 63.5h17.8M182.9 63.5h.1M182.9 63.5v5.1" fill="none" stroke="#800040" stroke-width=".25"/>
<circle cx="182.9" cy="45.7" r=".5" fill="#f0f"/>
<circle cx="182.9" cy="45.7" r=".5" fill="none" stroke="#f0f" stroke-width=".25"/>
<path d="M121.9 45.7h.1M121.9 45.7h10.2M144.8 45.7h.1M144.8 45.7h2.5M180.4 45.7h.1M180.4 45.7h2.5M144.8 68.6h.1M144.8 68.6h2.5M147.3 63.5h.1M147.3 63.5h7.7" fill="none" stroke="#800040" stroke-width=".25"/>
<circle cx="132.1" cy="45.7" r=".5" fill="#f0f"/>
<circle cx="132.1" cy="45.7" r=".5" fill="none" stroke="#f0f" stroke-width=".25"/>
<circle cx="121.9" cy="45.7" r=".5" fill="#f0f"/>
<circle cx="121.9" cy="45.7" r=".5" fill="none" stroke="#f0f" stroke-width=".25"/>
<path d="M91.5 45.7h.1M91.5 45.7v5.1M132.1 45.7h.1M132.1 45.7v7.7M121.9 68.6h.1M132.1 61h.1M132.1 61v7.6h-10.2" fill="none" stroke="#800040" stroke-width=".25"/>
<circle cx="132.1" cy="68.6" r=".5" fill="#f0f"/>
<circle cx="132.1" cy="68.6" r=".5" fill="none" stroke="#f0f" stroke-width=".25"/>
<circle cx="121.9" cy="68.6" r=".5" fill="#f0f"/>
<circle cx="121.9" cy="68.6" r=".5" fill="none" stroke="#f0f" stroke-width=".25"/>
<g fill="none" stroke="#800040" stroke-width=".25">
<path d="M86.4 53.4h.1M86.4 53.4v30.4M121.9 55.9h.1M121.9 55.9v2.5M132.1 45.7h.1M132.1 45.7h2.5M83.8 61h.1M83.8 61h5.1M88.9 61h.1M88.9 68.6h.1M88.9 68.6h5.1M88.9 61v7.6"/>
<path d="M91.5 63.5h.1M91.5 68.6h.1M91.5 63.5v5.1M109.2 61h.1M109.2 61v7.6M132.1 68.6h.1M132.1 68.6h2.5M35.6 91.5h.1M35.6 91.5h40.6M88.9 91.5h.1M88.9 96.5h.1M88.9 91.5h7.6"/>
<path d="M88.9 96.5h2.6M91.5 96.5h.1M91.5 96.5v7.7M94 96.5h.1M94 96.5h2.5M94 96.5v5.1h-5.1M111.8 94h.1M111.8 94h2.5M88.9 101.6h.1M91.5 104.2h.1M91.5 104.2h27.9"/>
</g>
<circle cx="86.4" cy="53.3" r=".5" fill="#f0f"/>
<circle cx="86.4" cy="53.3" r=".5" fill="none" stroke="#f0f" stroke-width=".25"/>
<path d="M91.5 78.8h.1M91.5 68.6h.1M91.5 78.8h27.9M91.5 68.6v10.2" fill="none" stroke="#800040" stroke-width=".25"/>
<circle cx="91.4" cy="68.6" r=".5" fill="#f0f"/>
<circle cx="91.4" cy="68.6" r=".5" fill="none" stroke="#f0f" stroke-width=".25"/>
<g fill="none" stroke="#800040" stroke-width=".25">
<path d="M119.4 78.8h.1M119.4 78.8v25.4M152.4 78.8h.1M152.4 78.8v10.1M152.4 78.8h5.1M86.4 83.8h.1M86.4 83.8h27.9M114.3 83.8h.1M114.3 83.8v10.2M152.4 96.5h.1M152.4 88.9h.1M152.4 96.5h35.6"/>
<path d="M152.4 88.9h5.1M109.2 111.8h.1M109.2 111.8v5.1M185.4 119.4h2.6M188 119.4h.1M35.6 129.6h2.5M38.1 129.6h.1M109.2 137.2h.1M109.2 132.1v5.1M185.4 129.6h2.6M185.4 139.7h2.6M188 129.6h.1"/>
<path d="M188 139.7h.1M35.6 149.9h2.5M38.1 149.9h.1M109.2 157.5h.1M109.2 152.4v5.1M185.4 149.9h2.6M188 149.9h.1M35.6 170.2h2.5M38.1 170.2h.1M109.2 177.8h.1M109.2 172.7v5.1M185.4 170.2h2.6"/>
<path d="M185.4 160h2.6M188 170.2h.1M188 160h.1M35.6 190.5h2.5M38.1 190.5h.1M109.2 198.1h.1M109.2 193.1v5M185.4 190.5h2.6M185.4 180.4h2.6M188 180.4h.1M188 190.5h.1M35.6 210.8h2.5"/>
<path d="M38.1 210.8h.1M109.2 218.5h.1M109.2 213.4v5.1M185.4 210.8h2.6M185.4 200.7h2.6M188 200.7h.1M188 210.8h.1M35.6 231.2h2.5M38.1 231.2h.1M185.4 231.2h.1M185.4 221h.1M185.4 231.2h2.6"/>
<path d="M185.4 221h2.6"/>
</g>
<circle cx="152.4" cy="88.9" r=".5" fill="#f0f"/>
<circle cx="152.4" cy="88.9" r=".5" fill="none" stroke="#f0f" stroke-width=".25"/>
<g fill="none" stroke="#800040" stroke-width=".25">
<path d="M165.1 78.8h.1M165.1 78.8h17.8M152.4 88.9h.1M152.4 88.9v7.6M165.1 88.9h.1M165.1 88.9h17.8M109.2 238.8h.1M109.2 233.7v5.1M35.6 259.1h73.6M35.6 251.5h2.5M38.1 251.5h.1M109.2 259.1h.1"/>
<path d="M109.2 254v5.1M185.4 241.3h.1M185.4 251.5h.1M185.4 241.3h2.6M185.4 251.5h2.6"/>
</g>
<circle cx="50.8" cy="66" r=".5" fill="#f0f"/>
<circle cx="50.8" cy="66" r=".5" fill="none" stroke="#f0f" stroke-width=".25"/>
<circle cx="147.3" cy="45.7" r=".5" fill="#f0f"/>
<circle cx="147.3" cy="45.7" r=".5" fill="none" stroke="#f0f" stroke-width=".25"/>
<circle cx="50.8" cy="48.3" r=".5" fill="#f0f"/>
<circle cx="50.8" cy="48.3" r=".5" fill="none" stroke="#f0f" stroke-width=".25"/>
<circle cx="109.2" cy="45.7" r=".5" fill="#f0f"/>
<circle cx="109.2" cy="45.7" r=".5" fill="none" stroke="#f0f" stroke-width=".25"/>
<circle cx="109.2" cy="68.6" r=".5" fill="#f0f"/>
<circle cx="109.2" cy="68.6" r=".5" fill="none" stroke="#f0f" stroke-width=".25"/>
<circle cx="147.3" cy="68.6" r=".5" fill="#f0f"/>
<circle cx="147.3" cy="68.6" r=".5" fill="none" stroke="#f0f" stroke-width=".25"/>
<circle cx="182.9" cy="68.6" r=".5" fill="#f0f"/>
<circle cx="182.9" cy="68.6" r=".5" fill="none" stroke="#f0f" stroke-width=".25"/>
<circle cx="182.9" cy="45.7" r=".5" fill="#f0f"/>
<circle cx="182.9" cy="45.7" r=".5" fill="none" stroke="#f0f" stroke-width=".25"/>
<circle cx="132.1" cy="45.7" r=".5" fill="#f0f"/>
<circle cx="132.1" cy="45.7" r=".5" fill="none" stroke="#f0f" stroke-width=".25"/>
<circle cx="121.9" cy="45.7" r=".5" fill="#f0f"/>
<circle cx="121.9" cy="45.7" r=".5" fill="none" stroke="#f0f" stroke-width=".25"/>
<circle cx="132.1" cy="68.6" r=".5" fill="#f0f"/>
<circle cx="132.1" cy="68.6" r=".5" fill="none" stroke="#f0f" stroke-width=".25"/>
<circle cx="121.9" cy="68.6" r=".5" fill="#f0f"/>
<circle cx="121.9" cy="68.6" r=".5" fill="none" stroke="#f0f" stroke-width=".25"/>
<circle cx="86.4" cy="53.3" r=".5" fill="#f0f"/>
<circle cx="86.4" cy="53.3" r=".5" fill="none" stroke="#f0f" stroke-width=".25"/>
<circle cx="91.4" cy="68.6" r=".5" fill="#f0f"/>
<circle cx="91.4" cy="68.6" r=".5" fill="none" stroke="#f0f" stroke-width=".25"/>
<circle cx="152.4" cy="88.9" r=".5" fill="#f0f"/>
<circle cx="152.4" cy="88.9" r=".5" fill="none" stroke="#f0f" stroke-width=".25"/>
<text font-size="10.9" x="111.7" y="287.9">2.140.818 Э3</text>
<text font-size="7.4" x="72.5" y="9" transform="rotate(-180 72.5 9)">2.140.818 Э3</text>
<g font-size="4.1">
<text x="91.5" y="11.3">Schematic Name = A - INPUTS</text>
<text x="91.5" y="16.4">Schematic Path = /A1</text>
<text x="196.4" y="281.6">Лист</text>
<text x="199.6" y="289.5">2</text>
</g>
<g font-size="3.3">
<text x="175.3" y="26.9">B1</text>
<text x="18.6" y="290.4">Изм. Лист</text>
<text x="40.9" y="290.4">№ докум.</text>
<text x="60.7" y="290.4">Подпись</text>
<text x="75.5" y="290.1">Дата</text>
</g>
<g font-size="3.3" fill="#004040">
<text x="175.3" y="115.8">B2</text>
<text x="175.3" y="136.1">B3</text>
<text x="175.3" y="156.4">B4</text>
<text x="175.3" y="176.7">B5</text>
<text x="175.3" y="197">B6</text>
<text x="175.3" y="217.4">B7</text>
<text x="175.3" y="237.7">B8</text>
</g>
<text font-size="2.8" x="20.6" y="285.1">0</text>
<g font-size="2.3">
<text x="57.9" y="47.8">6</text>
<text x="196.9" y="46.3">IN1+</text>
<text x="20.6" y="48.8">+24BE</text>
<text x="83.1" y="52.8">1</text>
<text x="20.8" y="61.8">OUT1</text>
<text x="57.9" y="60.5">5</text>
<text x="57.9" y="65.5">4</text>
<text x="83.1" y="60.5">3</text>
<text x="20.6" y="66.6">GNDE</text>
<text x="196.9" y="69.1">IN1-</text>
<text x="24.7" y="92">TI</text>
<text x="75.7" y="90.9">1</text>
<text x="88.2" y="90.9">6</text>
<text x="75.7" y="96">2</text>
<text x="75.7" y="101.1">3</text>
<text x="88.2" y="101.1">4</text>
<text x="88.2" y="96">5</text>
<text x="195.6" y="97.1">COM</text>
<text x="196.9" y="119.9">IN2+</text>
<text x="20.8" y="130.3">OUT2</text>
<text x="196.9" y="130.1">IN2-</text>
<text x="196.9" y="140.3">IN3+</text>
<text x="20.8" y="150.7">OUT3</text>
<text x="196.9" y="150.4">IN3-</text>
<text x="196.9" y="160.6">IN4+</text>
<text x="20.8" y="171">OUT4</text>
<text x="196.9" y="170.7">IN4-</text>
<text x="196.9" y="180.9">IN5+</text>
<text x="20.8" y="191.3">OUT5</text>
<text x="196.9" y="191.1">IN5-</text>
<text x="196.9" y="201.2">IN6+</text>
<text x="20.8" y="211.6">OUT6</text>
<text x="196.9" y="211.4">IN6-</text>
<text x="196.9" y="221.5">IN7+</text>
<text x="20.8" y="231.9">OUT7</text>
<text x="196.9" y="231.7">IN7-</text>
<text x="196.9" y="241.9">IN8+</text>
<text x="20.8" y="252.3">OUT8</text>
<text x="196.9" y="252">IN8-</text>
<text x="23.4" y="259.9">TO</text>
<text x="15.3" y="272.1">&lt;Core Design&gt;</text>
</g>
<g font-size="2.3" fill="#000080">
<text x="76.2" y="45.3">AV1</text>
<text x="99.1" y="42.7">VD2</text>
<text x="139.7" y="43.7">R3</text>
<text x="155" y="44">R4</text>
<text x="165.1" y="44">R5</text>
<text x="175.3" y="44">R6</text>
<text x="53.4" y="52.9">C6</text>
<text x="96.5" y="50.3">SM6T6V8A</text>
<text x="111.5" y="52.9">VD4</text>
<text x="124.5" y="50.3">R7</text>
<text x="124.5" y="52.9">300</text>
<text x="137.2" y="48.6">240</text>
<text x="152.4" y="48.6">560</text>
<text x="158" y="49.1">JP1</text>
<text x="162.6" y="48.6">510</text>
<text x="172.7" y="48.6">5.1k</text>
<text x="43.2" y="59.2">R8</text>
<text x="53.4" y="55.4">0.1uF</text>
<text x="95.5" y="55.4">VD3</text>
<text x="95.5" y="58.5">1N4148WS</text>
<text x="111.8" y="55.4">SM6T18A</text>
<text x="134.6" y="55.4">C7</text>
<text x="134.6" y="58">0.1uF</text>
<text x="40.7" y="63.8">2k</text>
<text x="124.5" y="63">R9</text>
<text x="124.5" y="65.6">300</text>
<text x="158" y="61.8">JP2</text>
<text x="61" y="70.7">ACPL-M50L-500E</text>
<text x="96.5" y="71.4">100</text>
<text x="99.1" y="66.8">R10</text>
<text x="136.9" y="71.4">240</text>
<text x="139.7" y="66.8">R11</text>
<text x="172.7" y="71.4">5.1k</text>
<text x="175.3" y="66.8">R12</text>
<text x="162.6" y="75.7">C41</text>
<text x="162.6" y="78.3">470pF</text>
<text x="104.2" y="88.4">VD5</text>
<text x="162.6" y="85.9">C42</text>
<text x="162.6" y="88.4">470pF</text>
<text x="81.3" y="91">TR1</text>
<text x="99.1" y="101.1">BAT54C</text>
<text x="76.2" y="103.7">78253/55MVC</text>
<text x="43.2" y="134.2">B - INPUT</text>
<text x="43.2" y="154.5">B - INPUT</text>
<text x="43.2" y="174.8">B - INPUT</text>
<text x="43.2" y="195.1">B - INPUT</text>
<text x="43.2" y="215.4">B - INPUT</text>
<text x="43.2" y="235.8">B - INPUT</text>
<text x="43.2" y="256.1">B - INPUT</text>
</g>
<g font-size="2.3" fill="#f00">
<text x="175.8" y="78.3">IN1-</text>
<text x="175.8" y="88.4">IN1+</text>
<text x="31" y="95.9">TO_</text>
</g>
<g font-size="2.3" fill="#004080">
<text x="41.2" y="120.4">+24BE</text>
<text x="41.2" y="123">GNDE</text>
<text x="110.3" y="121.9" transform="rotate(-90 110.3 121.9)">TI</text>
<text x="177.1" y="125.5">COM</text>
<text x="178.8" y="120.4">IN+</text>
<text x="41.2" y="130.6">OUT</text>
<text x="110.3" y="129.1" transform="rotate(-90 110.3 129.1)">TO</text>
<text x="179.3" y="130.6">IN-</text>
<text x="41.2" y="140.8">+24BE</text>
<text x="41.2" y="143.3">GNDE</text>
<text x="110.3" y="142.3" transform="rotate(-90 110.3 142.3)">TI</text>
<text x="178.8" y="140.8">IN+</text>
<text x="110.3" y="149.4" transform="rotate(-90 110.3 149.4)">TO</text>
<text x="177.1" y="145.8">COM</text>
<text x="41.2" y="150.9">OUT</text>
<text x="179.3" y="150.9">IN-</text>
<text x="41.2" y="161.1">+24BE</text>
<text x="178.8" y="161.1">IN+</text>
<text x="41.2" y="163.6">GNDE</text>
<text x="110.3" y="162.6" transform="rotate(-90 110.3 162.6)">TI</text>
<text x="177.1" y="166.2">COM</text>
<text x="41.2" y="171.2">OUT</text>
<text x="110.3" y="169.7" transform="rotate(-90 110.3 169.7)">TO</text>
<text x="179.3" y="171.2">IN-</text>
<text x="41.2" y="181.4">+24BE</text>
<text x="41.2" y="183.9">GNDE</text>
<text x="110.3" y="182.9" transform="rotate(-90 110.3 182.9)">TI</text>
<text x="178.8" y="181.4">IN+</text>
<text x="41.2" y="191.6">OUT</text>
<text x="110.3" y="190" transform="rotate(-90 110.3 190)">TO</text>
<text x="177.1" y="186.5">COM</text>
<text x="179.3" y="191.6">IN-</text>
<text x="41.2" y="201.7">+24BE</text>
<text x="110.3" y="203.2" transform="rotate(-90 110.3 203.2)">TI</text>
<text x="178.8" y="201.7">IN+</text>
<text x="41.2" y="204.3">GNDE</text>
<text x="177.1" y="206.8">COM</text>
<text x="41.2" y="211.9">OUT</text>
<text x="110.3" y="210.3" transform="rotate(-90 110.3 210.3)">TO</text>
<text x="179.3" y="211.9">IN-</text>
<text x="41.2" y="222">+24BE</text>
<text x="41.2" y="224.6">GNDE</text>
<text x="110.3" y="223.5" transform="rotate(-90 110.3 223.5)">TI</text>
<text x="177.1" y="227.1">COM</text>
<text x="178.8" y="222">IN+</text>
<text x="41.2" y="232.2">OUT</text>
<text x="110.3" y="230.7" transform="rotate(-90 110.3 230.7)">TO</text>
<text x="179.3" y="232.2">IN-</text>
<text x="41.2" y="242.4">+24BE</text>
<text x="41.2" y="244.9">GNDE</text>
<text x="110.3" y="243.9" transform="rotate(-90 110.3 243.9)">TI</text>
<text x="178.8" y="242.4">IN+</text>
<text x="110.3" y="251" transform="rotate(-90 110.3 251)">TO</text>
<text x="177.1" y="247.4">COM</text>
<text x="41.2" y="252.5">OUT</text>
<text x="179.3" y="252.5">IN-</text>
</g>
<g font-size="1.8" fill="#00f">
<text x="137.9" y="46.4">0.75</text>
<text x="153.2" y="46.4">0.75</text>
<text x="163.3" y="46.4">0.75</text>
<text x="122.6" y="52.6" transform="rotate(-90 122.6 52.6)">0.75</text>
<text x="122.6" y="65.3" transform="rotate(-90 122.6 65.3)">0.75</text>
<text x="97.3" y="69.3">0.75</text>
<text x="137.9" y="69.3">0.75</text>
</g>
</svg>
